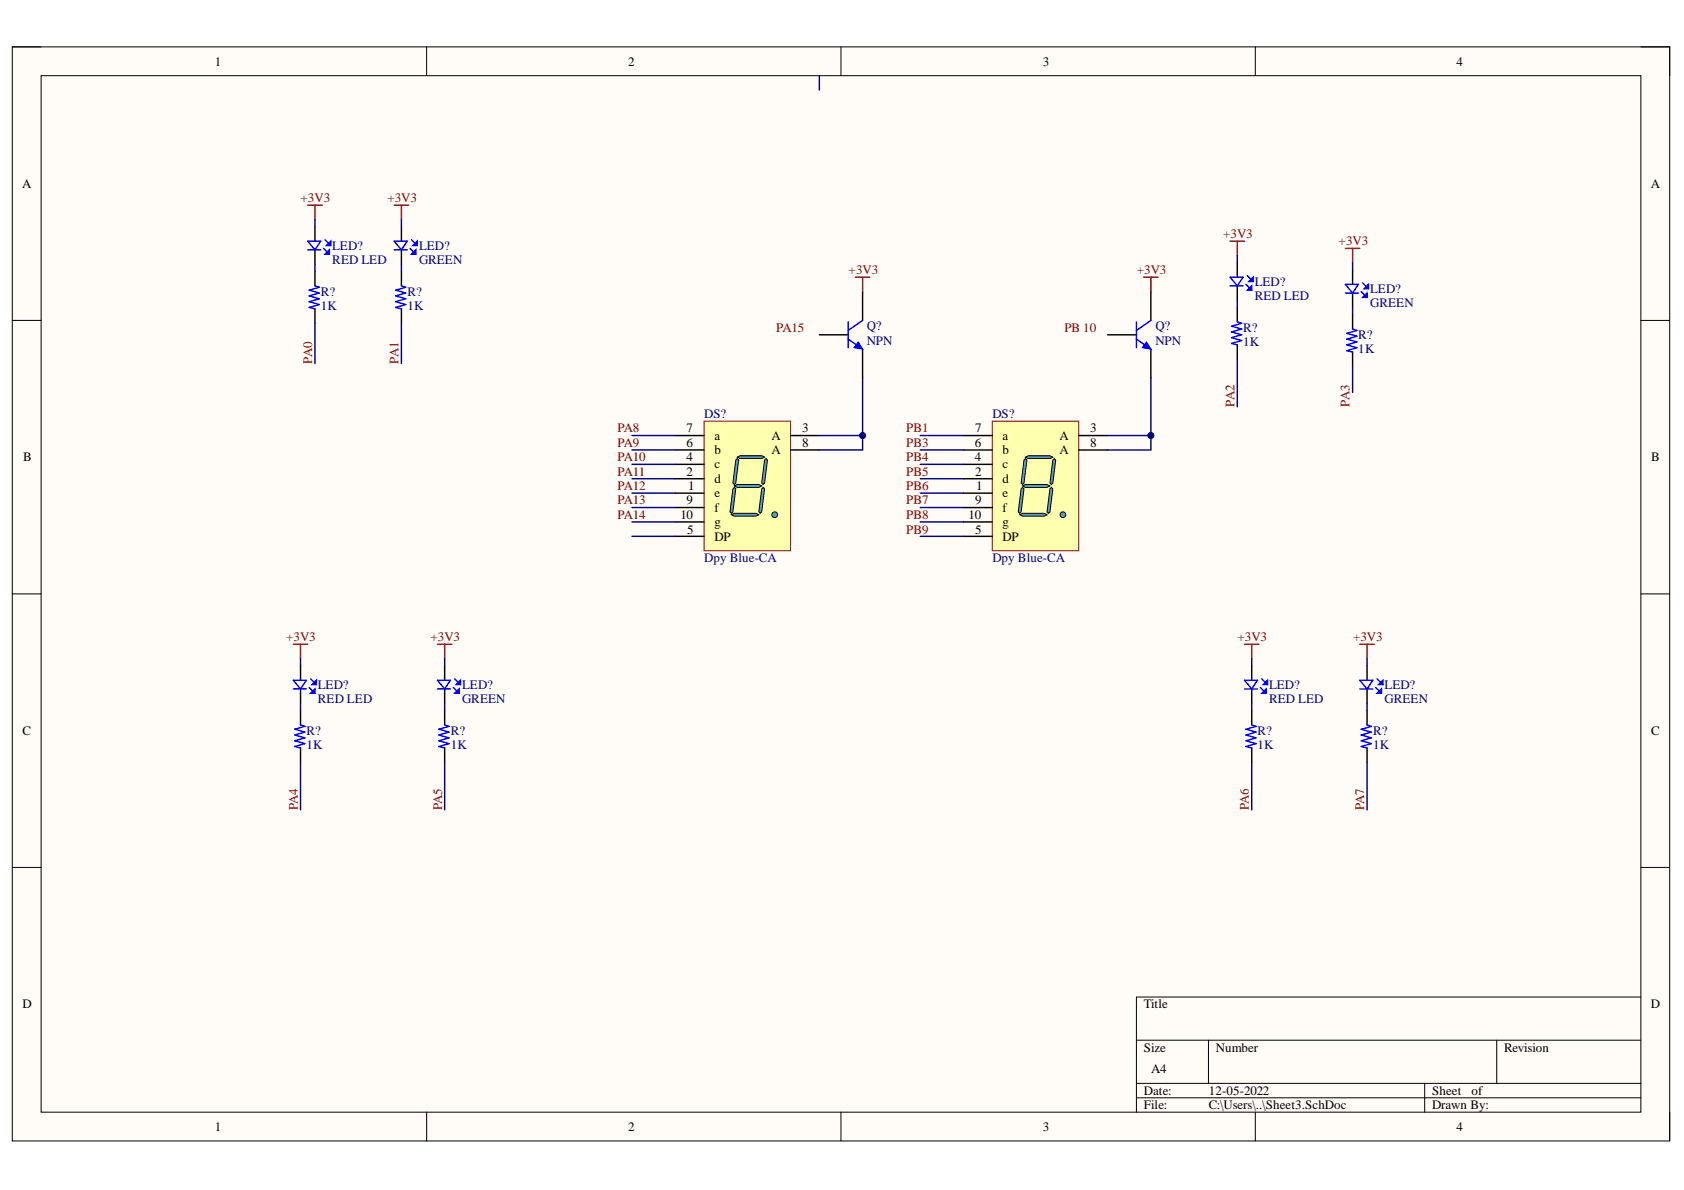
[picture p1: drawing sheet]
<svg xmlns="http://www.w3.org/2000/svg" width="297mm" height="210mm" viewBox="0 0 297 210" stroke-linecap="round" stroke-linejoin="round" font-family="sans-serif">
<path d="M2.2 8.3h292.3v193h-292.3z" fill-rule="evenodd" fill="#fffcf8"/>
<path d="M2.2 8.3h292.3v193h-292.3z" fill="none" stroke="#000" stroke-width=".18"/>
<path d="M7.3 13.3h282.1v182.9h-282.1z" fill-rule="evenodd" fill="#fffcf8"/>
<g fill="none" stroke="#000" stroke-width=".18">
<path d="M2.2 8.3h5.1M7.3 13.3h282.1v182.9h-282.1zM75.3 8.3v5M148.3 8.3v5M221.4 8.3v5M289.4 8.3h5.1v5M2.2 56.5h5.1M289.4 56.5h5.1M2.2 104.8h5.1M289.4 104.8h5.1M2.2 153h5.1M289.4 153h5.1"/>
<path d="M289.4 175.9h-88.9v20.3M75.3 196.2v5.1M148.3 196.2v5.1M200.5 183.5h88.9M200.5 191.1h88.9M200.5 193.6h88.9M213.2 183.5v7.6M221.4 196.2v5.1M251.3 191.1v5.1M264 183.5v7.6M294.5 196.2v5.1"/>
</g>
<path d="M55.6 40v2.5M55.6 44.1v2.5M55.6 47.9v2.5" fill="none" stroke="#000" stroke-width=".25"/>
<path d="M54.3 42.5h2.3l-1 1.6zM54.3 44.1h2.3M55.6 50.4l.7 .3-1.8 .5 1.8 .5-1.8 .5 1.8 .5-1.8 .5M57.1 43.8l1 1" fill="none" stroke="#00f" stroke-width=".25"/>
<path d="M57.3 44.8l.8-.7v.7z" fill="#00f"/>
<path d="M57.3 44.8l.8-.7v.7zM57.3 42.3l1 1" fill="none" stroke="#00f" stroke-width=".25"/>
<path d="M58.3 42.5v.8h-.7z" fill="#00f"/>
<path d="M58.3 42.5v.8h-.7zM69.5 42.5h2.3l-1 1.6zM69.5 44.1h2.3M70.8 50.4l.8 .3-1.8 .5 1.8 .5-1.8 .5 1.8 .5-1.8 .5M72.3 43.8l1 1" fill="none" stroke="#00f" stroke-width=".25"/>
<path d="M54.3 36.2h2.5M55.6 36.2v2.5" fill="none" stroke="#800000" stroke-width=".25"/>
<path d="M70.8 40v2.5M70.8 44.1v2.5M70.8 47.9v2.5" fill="none" stroke="#000" stroke-width=".25"/>
<path d="M72.6 44.8l.7-.7v.7z" fill="#00f"/>
<path d="M72.6 44.8l.7-.7v.7zM72.6 42.3l1 1" fill="none" stroke="#00f" stroke-width=".25"/>
<path d="M73.6 42.5v.8h-.8z" fill="#00f"/>
<path d="M73.6 42.5v.8h-.8zM217 48.9h2.3l-1.1 1.5zM217 50.4h2.3M218.2 56.8l.8 .2-1.8 .5 1.8 .5-1.8 .5 1.8 .6-1.8 .5M219.8 50.2l1 1" fill="none" stroke="#00f" stroke-width=".25"/>
<path d="M69.5 36.2h2.6M70.8 36.2v2.5" fill="none" stroke="#800000" stroke-width=".25"/>
<path d="M218.2 46.4v2.5M218.2 50.4v2.6M218.2 54.2v2.6" fill="none" stroke="#000" stroke-width=".25"/>
<path d="M220.8 50.4v.8h-.8z" fill="#00f"/>
<path d="M220 48.6l1 1.1M220.8 50.4v.8h-.8z" fill="none" stroke="#00f" stroke-width=".25"/>
<path d="M220.3 49.7l.7-.8v.8z" fill="#00f"/>
<path d="M220.3 49.7l.7-.8v.8zM237.3 50.2h2.3l-1 1.5zM237.3 51.7h2.3M238.6 58l.7 .3-1.7 .5 1.7 .5-1.7 .5 1.7 .5-1.7 .5M240.1 51.4l1 1.1" fill="none" stroke="#00f" stroke-width=".25"/>
<path d="M217 42.5h2.5M218.2 42.5v2.6" fill="none" stroke="#800000" stroke-width=".25"/>
<path d="M238.6 47.6v2.6M238.6 51.7v2.5M238.6 55.5v2.5" fill="none" stroke="#000" stroke-width=".25"/>
<path d="M240.4 52.5l.7-.8v.8z" fill="#00f"/>
<path d="M240.4 52.5l.7-.8v.8zM240.4 49.9l1 1" fill="none" stroke="#00f" stroke-width=".25"/>
<path d="M241.4 50.2v.7h-.8z" fill="#00f"/>
<path d="M241.4 50.2v.7h-.8zM219.5 120h2.3l-1 1.5zM219.5 121.5h2.3M220.8 127.9l.8 .2-1.8 .5 1.8 .5-1.8 .5 1.8 .6-1.8 .5M222.3 121.3l1 1" fill="none" stroke="#00f" stroke-width=".25"/>
<path d="M237.3 43.8h2.6M238.6 43.8v2.6" fill="none" stroke="#800000" stroke-width=".25"/>
<path d="M220.8 117.5v2.5M220.8 121.5v2.6M220.8 125.3v2.6" fill="none" stroke="#000" stroke-width=".25"/>
<path d="M222.6 122.3l.7-.8v.8z" fill="#00f"/>
<path d="M222.6 119.7l1 1.1M222.6 122.3l.7-.8v.8z" fill="none" stroke="#00f" stroke-width=".25"/>
<path d="M222.8 120.8l.8-.8v.8z" fill="#00f"/>
<path d="M239.9 120h2.2l-1 1.5zM222.8 120.8l.8-.8v.8zM239.9 121.5h2.2M241.1 127.9l.8 .2-1.8 .5 1.8 .5-1.8 .5 1.8 .6-1.8 .5M242.7 121.3l1 1" fill="none" stroke="#00f" stroke-width=".25"/>
<path d="M219.5 113.6h2.6M220.8 113.6v2.6" fill="none" stroke="#800000" stroke-width=".25"/>
<path d="M241.1 117.5v2.5M241.1 121.5v2.6M241.1 125.3v2.6" fill="none" stroke="#000" stroke-width=".25"/>
<path d="M242.9 122.3l.8-.8v.8z" fill="#00f"/>
<path d="M242.9 119.7l1 1.1M242.9 122.3l.8-.8v.8z" fill="none" stroke="#00f" stroke-width=".25"/>
<path d="M243.2 120.8l.7-.8v.8z" fill="#00f"/>
<path d="M51.7 120h2.3l-1 1.5zM51.7 121.5h2.3M53 127.9l.8 .2-1.8 .5 1.8 .5-1.8 .5 1.8 .6-1.8 .5M54.5 121.3l1.1 1M243.2 120.8l.7-.8v.8z" fill="none" stroke="#00f" stroke-width=".25"/>
<path d="M239.9 113.6h2.5M241.1 113.6v2.6" fill="none" stroke="#800000" stroke-width=".25"/>
<path d="M53 117.5v2.5M53 121.5v2.6M53 125.3v2.6" fill="none" stroke="#000" stroke-width=".25"/>
<path d="M54.8 122.3l.8-.8v.8z" fill="#00f"/>
<path d="M54.8 119.7l1 1.1M54.8 122.3l.8-.8v.8z" fill="none" stroke="#00f" stroke-width=".25"/>
<path d="M55 120.8l.8-.8v.8z" fill="#00f"/>
<path d="M77.2 120h2.2l-1 1.5zM55 120.8l.8-.8v.8zM77.2 121.5h2.2M78.4 127.9l.8 .2-1.8 .5 1.8 .5-1.8 .5 1.8 .6-1.8 .5M80 121.3l1 1" fill="none" stroke="#00f" stroke-width=".25"/>
<path d="M51.7 113.6h2.6M53 113.6v2.6" fill="none" stroke="#800000" stroke-width=".25"/>
<path d="M78.4 117.5v2.5M78.4 121.5v2.6M78.4 125.3v2.6" fill="none" stroke="#000" stroke-width=".25"/>
<path d="M80.2 122.3l.8-.8v.8z" fill="#00f"/>
<path d="M80.2 119.7l1 1.1M80.2 122.3l.8-.8v.8z" fill="none" stroke="#00f" stroke-width=".25"/>
<path d="M80.5 120.8l.7-.8v.8z" fill="#00f"/>
<path d="M80.5 120.8l.7-.8v.8z" fill="none" stroke="#00f" stroke-width=".25"/>
<path d="M77.2 113.6h2.5M78.4 113.6v2.6" fill="none" stroke="#800000" stroke-width=".25"/>
<path d="M124.2 74.3h15.2v22.8h-15.2z" fill-rule="evenodd" fill="#ffffb0"/>
<path d="M124.2 74.3h15.2v22.8h-15.2z" fill="none" stroke="#800000" stroke-width=".18"/>
<path d="M119.1 76.8h5.1M119.1 79.4h5.1M139.4 76.8h5.1M119.1 89.5h5.1M119.1 92.1h5.1M119.1 87h5.1M119.1 84.4h5.1M119.1 81.9h5.1M119.1 94.6h5.1" fill="none" stroke="#000" stroke-width=".25"/>
<path d="M129 90.8l.5-.3h3.8l.5 .3-.5 .2h-3.8z" fill-rule="evenodd" fill="#56a9c7"/>
<path d="M129 90.8l.5-.3h3.8l.5 .3-.5 .2h-3.8z" fill="none" stroke="#000" stroke-width=".18"/>
<path d="M129.5 85.7l.5-.2h3.8l.6 .2-.6 .3h-3.8z" fill-rule="evenodd" fill="#56a9c7"/>
<path d="M129.5 85.7l.5-.2h3.8l.6 .2-.6 .3h-3.8z" fill="none" stroke="#000" stroke-width=".18"/>
<path d="M130 80.6l.5-.2h3.9l.5 .2-.5 .3h-3.9z" fill-rule="evenodd" fill="#56a9c7"/>
<path d="M130 80.6l.5-.2h3.9l.5 .2-.5 .3h-3.9z" fill="none" stroke="#000" stroke-width=".18"/>
<path d="M134.9 81.1l.2-.2 .3 .2-.5 4.1-.3 .3-.2-.3z" fill-rule="evenodd" fill="#56a9c7"/>
<path d="M134.9 81.1l.2-.2 .3 .2-.5 4.1-.3 .3-.2-.3z" fill="none" stroke="#000" stroke-width=".18"/>
<path d="M129.8 81.1l.2-.2 .3 .2-.5 4.1-.3 .3-.2-.3z" fill-rule="evenodd" fill="#56a9c7"/>
<path d="M129.8 81.1l.2-.2 .3 .2-.5 4.1-.3 .3-.2-.3z" fill="none" stroke="#000" stroke-width=".18"/>
<path d="M129.3 86.2l.2-.2 .3 .2-.5 4.1-.3 .2-.2-.2z" fill-rule="evenodd" fill="#56a9c7"/>
<path d="M129.3 86.2l.2-.2 .3 .2-.5 4.1-.3 .2-.2-.2z" fill="none" stroke="#000" stroke-width=".18"/>
<path d="M134.4 86.2l.2-.2 .3 .2-.5 4.1-.3 .2-.3-.2z" fill-rule="evenodd" fill="#56a9c7"/>
<path d="M134.4 86.2l.2-.2 .3 .2-.5 4.1-.3 .2-.3-.2z" fill="none" stroke="#000" stroke-width=".18"/>
<path d="M139.4 79.4h5.1" fill="none" stroke="#000" stroke-width=".25"/>
<circle cx="136.6" cy="90.8" r=".51" fill="#56a9c7"/>
<circle cx="136.6" cy="90.8" r=".51" fill="none" stroke="#000" stroke-width=".18"/>
<path d="M175 74.3h15.3v22.8h-15.3z" fill-rule="evenodd" fill="#ffffb0"/>
<path d="M175 74.3h15.3v22.8h-15.3z" fill="none" stroke="#800000" stroke-width=".18"/>
<path d="M169.9 76.8h5.1M169.9 79.4h5.1M190.3 76.8h5.1M169.9 89.5h5.1M169.9 92.1h5.1M169.9 87h5.1M169.9 84.5h5.1M169.9 81.9h5.1M169.9 94.6h5.1" fill="none" stroke="#000" stroke-width=".25"/>
<path d="M179.9 90.8l.5-.3h3.8l.5 .3-.5 .3h-3.8z" fill-rule="evenodd" fill="#56a9c7"/>
<path d="M179.9 90.8l.5-.3h3.8l.5 .3-.5 .3h-3.8z" fill="none" stroke="#000" stroke-width=".18"/>
<path d="M180.4 85.7l.5-.2h3.8l.5 .2-.5 .3h-3.8z" fill-rule="evenodd" fill="#56a9c7"/>
<path d="M180.4 85.7l.5-.2h3.8l.5 .2-.5 .3h-3.8z" fill="none" stroke="#000" stroke-width=".18"/>
<path d="M180.9 80.6l.5-.2h3.8l.5 .2-.5 .3h-3.8z" fill-rule="evenodd" fill="#56a9c7"/>
<path d="M180.9 80.6l.5-.2h3.8l.5 .2-.5 .3h-3.8z" fill="none" stroke="#000" stroke-width=".18"/>
<path d="M185.7 81.1l.3-.2 .2 .2-.5 4.1-.2 .3-.3-.3z" fill-rule="evenodd" fill="#56a9c7"/>
<path d="M185.7 81.1l.3-.2 .2 .2-.5 4.1-.2 .3-.3-.3z" fill="none" stroke="#000" stroke-width=".18"/>
<path d="M180.6 81.1l.3-.2 .2 .2-.5 4.1-.2 .3-.3-.3z" fill-rule="evenodd" fill="#56a9c7"/>
<path d="M180.6 81.1l.3-.2 .2 .2-.5 4.1-.2 .3-.3-.3z" fill="none" stroke="#000" stroke-width=".18"/>
<path d="M180.1 86.2l.3-.2 .2 .2-.5 4.1-.2 .2-.3-.2z" fill-rule="evenodd" fill="#56a9c7"/>
<path d="M180.1 86.2l.3-.2 .2 .2-.5 4.1-.2 .2-.3-.2z" fill="none" stroke="#000" stroke-width=".18"/>
<path d="M185.2 86.2l.3-.2 .2 .2-.5 4.1-.3 .2-.2-.2z" fill-rule="evenodd" fill="#56a9c7"/>
<path d="M185.2 86.2l.3-.2 .2 .2-.5 4.1-.3 .2-.2-.2z" fill="none" stroke="#000" stroke-width=".18"/>
<path d="M190.3 79.4h5.1" fill="none" stroke="#000" stroke-width=".25"/>
<circle cx="187.5" cy="90.8" r=".51" fill="#56a9c7"/>
<circle cx="187.5" cy="90.8" r=".51" fill="none" stroke="#000" stroke-width=".18"/>
<g fill="none" stroke="#000080" stroke-width=".25">
<path d="M144.5 13.3v2.6M55.6 38.7v1.3M70.8 38.7v1.3M55.6 46.6v1.3M55.6 57v7.1M70.8 46.6v1.3M70.8 57v7.1M218.2 45.1v1.3M218.2 53v1.2M238.6 46.4v1.2M238.6 54.2v1.3M111.5 79.4h7.6"/>
<path d="M111.5 76.8h7.6M144.5 76.8h7.7v2.6h-7.7M162.3 79.4h7.6M162.3 76.8h7.6M218.2 63.4v8.3M238.6 64.6v4.6M111.5 94.6h7.6M111.5 92.1h7.6M111.5 89.5h7.6M111.5 87h7.6M111.5 84.4h7.6M111.5 81.9h7.6"/>
<path d="M162.3 94.6h7.6M162.3 92.1h7.6M162.3 89.5h7.6M162.3 87h7.6M162.3 84.4h7.6M162.3 81.9h7.6M53 116.2v1.3M78.4 116.2v1.3M220.8 116.2v1.3M241.1 116.2v1.3M53 124.1v1.2M53 134.5v8.4"/>
<path d="M78.4 124.1v1.2M78.4 134.5v8.4M220.8 124.1v1.2M220.8 134.5v8.4M241.1 124.1v1.2M241.1 134.5v8.4"/>
</g>
<circle cx="152.2" cy="76.8" r=".51" fill="#000080"/>
<circle cx="152.2" cy="76.8" r=".51" fill="none" stroke="#000080" stroke-width=".18"/>
<path d="M195.4 76.8h7.6v2.6h-7.6" fill="none" stroke="#000080" stroke-width=".25"/>
<circle cx="203" cy="76.8" r=".51" fill="#000080"/>
<circle cx="203" cy="76.8" r=".51" fill="none" stroke="#000080" stroke-width=".18"/>
<path d="M203 66.7v10.1" fill="none" stroke="#000080" stroke-width=".25"/>
<circle cx="203" cy="76.8" r=".51" fill="#000080"/>
<circle cx="203" cy="76.8" r=".51" fill="none" stroke="#000080" stroke-width=".18"/>
<path d="M152.2 66.7v10.1" fill="none" stroke="#000080" stroke-width=".25"/>
<circle cx="152.2" cy="76.8" r=".51" fill="#000080"/>
<circle cx="152.2" cy="76.8" r=".51" fill="none" stroke="#000080" stroke-width=".18"/>
<path d="M144.5 59.1h5.1M152.2 51.4v5.1M195.4 59.1h5.1M203 51.4v5.1" fill="none" stroke="#000" stroke-width=".25"/>
<path d="M149.6 56.8v4.5M152.2 56.5l-2.6 1.8M200.5 56.8v4.5M203 56.5l-2.5 1.8" fill="none" stroke="#00f" stroke-width=".25"/>
<path d="M150.9 48.9h2.5M152.2 48.9v2.5M201.7 48.9h2.6M203 48.9v2.5" fill="none" stroke="#800000" stroke-width=".25"/>
<g font-size="6" fill="#00f">
<text x="151.3" y="65.2">PIQ?03</text>
<text x="202.1" y="65.2">PIQ?03</text>
</g>
<g font-size="3.5" fill="#00f">
<text x="54.7" y="56.4">PIR?01</text>
<text x="69.9" y="56.4">PIR?01</text>
<text x="217.3" y="62.8">PIR?01</text>
<text x="237.8" y="64.2">PIR?01</text>
<text x="52.2" y="134">PIR?01</text>
<text x="77.6" y="134">PIR?01</text>
<text x="220.1" y="134">PIR?01</text>
<text x="240.2" y="134">PIR?01</text>
</g>
<g font-size="2.3">
<text x="37.9" y="11.6">1</text>
<text x="110.8" y="11.6">2</text>
<text x="183.9" y="11.6">3</text>
<text x="256.9" y="11.6">4</text>
<text x="3.9" y="33.1">A</text>
<text x="291.2" y="33.1">A</text>
<text x="121.1" y="76.3">7</text>
<text x="126" y="77.6">a</text>
<text x="136.1" y="77.6">A</text>
<text x="141.5" y="76.3">3</text>
<text x="172" y="76.3">7</text>
<text x="176.8" y="77.6">a</text>
<text x="186.9" y="77.6">A</text>
<text x="192.3" y="76.3">3</text>
<text x="4.1" y="81.4">B</text>
<text x="121.1" y="83.9">2</text>
<text x="121.1" y="81.4">4</text>
<text x="121.1" y="78.8">6</text>
<text x="126" y="82.6">c</text>
<text x="126" y="80.1">b</text>
<text x="136.1" y="80.1">A</text>
<text x="141.5" y="78.8">8</text>
<text x="171.9" y="81.4">4</text>
<text x="171.9" y="78.8">6</text>
<text x="172" y="83.9">2</text>
<text x="176.8" y="82.6">c</text>
<text x="176.8" y="80.1">b</text>
<text x="186.9" y="80.1">A</text>
<text x="192.3" y="78.8">8</text>
<text x="291.3" y="81.4">B</text>
<text x="121.1" y="89">9</text>
<text x="121.4" y="86.4">1</text>
<text x="126" y="87.7">e</text>
<text x="126" y="85.2">d</text>
<text x="172" y="89">9</text>
<text x="172.2" y="86.4">1</text>
<text x="176.8" y="87.7">e</text>
<text x="176.8" y="85.2">d</text>
<text x="120" y="91.5">10</text>
<text x="121.2" y="94.1">5</text>
<text x="126" y="90.2">f</text>
<text x="126" y="92.8">g</text>
<text x="126" y="95.4">DP</text>
<text x="170.8" y="91.5">10</text>
<text x="172" y="94.1">5</text>
<text x="176.8" y="90.2">f</text>
<text x="176.8" y="92.8">g</text>
<text x="176.8" y="95.4">DP</text>
<text x="4" y="129.6">C</text>
<text x="291.3" y="129.6">C</text>
<text x="4" y="177.8">D</text>
<text x="201.8" y="177.8">Title</text>
<text x="291.2" y="177.8">D</text>
<text x="201.8" y="185.5">Size</text>
<text x="214.5" y="185.5">Number</text>
<text x="265.3" y="185.5">Revision</text>
<text x="203.1" y="189.3">A4</text>
<text x="201.8" y="193.1">Date:</text>
<text x="201.8" y="195.7">File:</text>
<text x="213.2" y="193.1">12-05-2022</text>
<text x="213.2" y="195.7">C:\Users\..\Sheet3.SchDoc</text>
<text x="252.6" y="193.1">Sheet</text>
<text x="252.6" y="195.7">Drawn By:</text>
<text x="259.6" y="193.1">of</text>
<text x="37.9" y="199.5">1</text>
<text x="110.8" y="199.5">2</text>
<text x="183.9" y="199.5">3</text>
<text x="256.9" y="199.5">4</text>
</g>
<g font-size="2.3" fill="#800000">
<text x="53" y="35.7">+3V3</text>
<text x="68.3" y="35.7">+3V3</text>
<text x="215.7" y="42">+3V3</text>
<text x="236.1" y="43.3">+3V3</text>
<text x="149.7" y="48.3">+3V3</text>
<text x="200.5" y="48.3">+3V3</text>
<text x="136.9" y="58.5">PA15</text>
<text x="187.7" y="58.5">PB 10</text>
<text x="55.1" y="64.1" transform="rotate(-90 55.1 64.1)">PA0</text>
<text x="70.3" y="64.1" transform="rotate(-90 70.3 64.1)">PA1</text>
<text x="217.8" y="71.7" transform="rotate(-90 217.8 71.7)">PA2</text>
<text x="238.1" y="71.7" transform="rotate(-90 238.1 71.7)">PA3</text>
<text x="108.9" y="76.3">PA8</text>
<text x="159.8" y="76.3">PB1</text>
<text x="108.9" y="78.8">PA9</text>
<text x="108.9" y="81.4">PA10</text>
<text x="108.9" y="83.9">PA11</text>
<text x="159.8" y="78.8">PB3</text>
<text x="159.8" y="81.4">PB4</text>
<text x="159.8" y="83.9">PB5</text>
<text x="108.9" y="86.4">PA12</text>
<text x="108.9" y="89">PA13</text>
<text x="159.8" y="86.4">PB6</text>
<text x="159.8" y="89">PB7</text>
<text x="108.9" y="91.5">PA14</text>
<text x="159.8" y="91.5">PB8</text>
<text x="159.8" y="94.1">PB9</text>
<text x="50.5" y="113.1">+3V3</text>
<text x="75.9" y="113.1">+3V3</text>
<text x="218.3" y="113.1">+3V3</text>
<text x="238.7" y="113.1">+3V3</text>
<text x="52.5" y="142.9" transform="rotate(-90 52.5 142.9)">PA4</text>
<text x="78" y="142.9" transform="rotate(-90 78 142.9)">PA5</text>
<text x="220.3" y="142.9" transform="rotate(-90 220.3 142.9)">PA6</text>
<text x="240.6" y="142.9" transform="rotate(-90 240.6 142.9)">PA7</text>
</g>
<g font-size="2.3" fill="#000080">
<text x="58.6" y="44">LED?</text>
<text x="58.6" y="46.6">RED LED</text>
<text x="73.9" y="44">LED?</text>
<text x="73.9" y="46.6">GREEN</text>
<text x="56.6" y="52.2">R?</text>
<text x="71.9" y="52.2">R?</text>
<text x="221.3" y="50.4">LED?</text>
<text x="221.3" y="53">RED LED</text>
<text x="241.7" y="51.7">LED?</text>
<text x="56.6" y="54.7">1K</text>
<text x="71.9" y="54.7">1K</text>
<text x="152.9" y="58.3">Q?</text>
<text x="203.8" y="58.3">Q?</text>
<text x="219.3" y="58.5">R?</text>
<text x="239.6" y="59.8">R?</text>
<text x="241.7" y="54.2">GREEN</text>
<text x="152.9" y="60.8">NPN</text>
<text x="203.8" y="60.8">NPN</text>
<text x="219.3" y="61.1">1K</text>
<text x="239.6" y="62.3">1K</text>
<text x="124.2" y="73.8">DS?</text>
<text x="175.1" y="73.8">DS?</text>
<text x="124.2" y="99.2">Dpy Blue-CA</text>
<text x="175.1" y="99.2">Dpy Blue-CA</text>
<text x="56.1" y="121.5">LED?</text>
<text x="56.1" y="124">RED LED</text>
<text x="81.5" y="121.5">LED?</text>
<text x="81.5" y="124">GREEN</text>
<text x="223.9" y="121.5">LED?</text>
<text x="223.9" y="124">RED LED</text>
<text x="244.2" y="121.5">LED?</text>
<text x="244.2" y="124">GREEN</text>
<text x="54" y="129.6">R?</text>
<text x="79.5" y="129.6">R?</text>
<text x="221.8" y="129.6">R?</text>
<text x="242.2" y="129.6">R?</text>
<text x="54" y="132.1">1K</text>
<text x="79.5" y="132.1">1K</text>
<text x="221.8" y="132.1">1K</text>
<text x="242.2" y="132.1">1K</text>
</g>
</svg>
